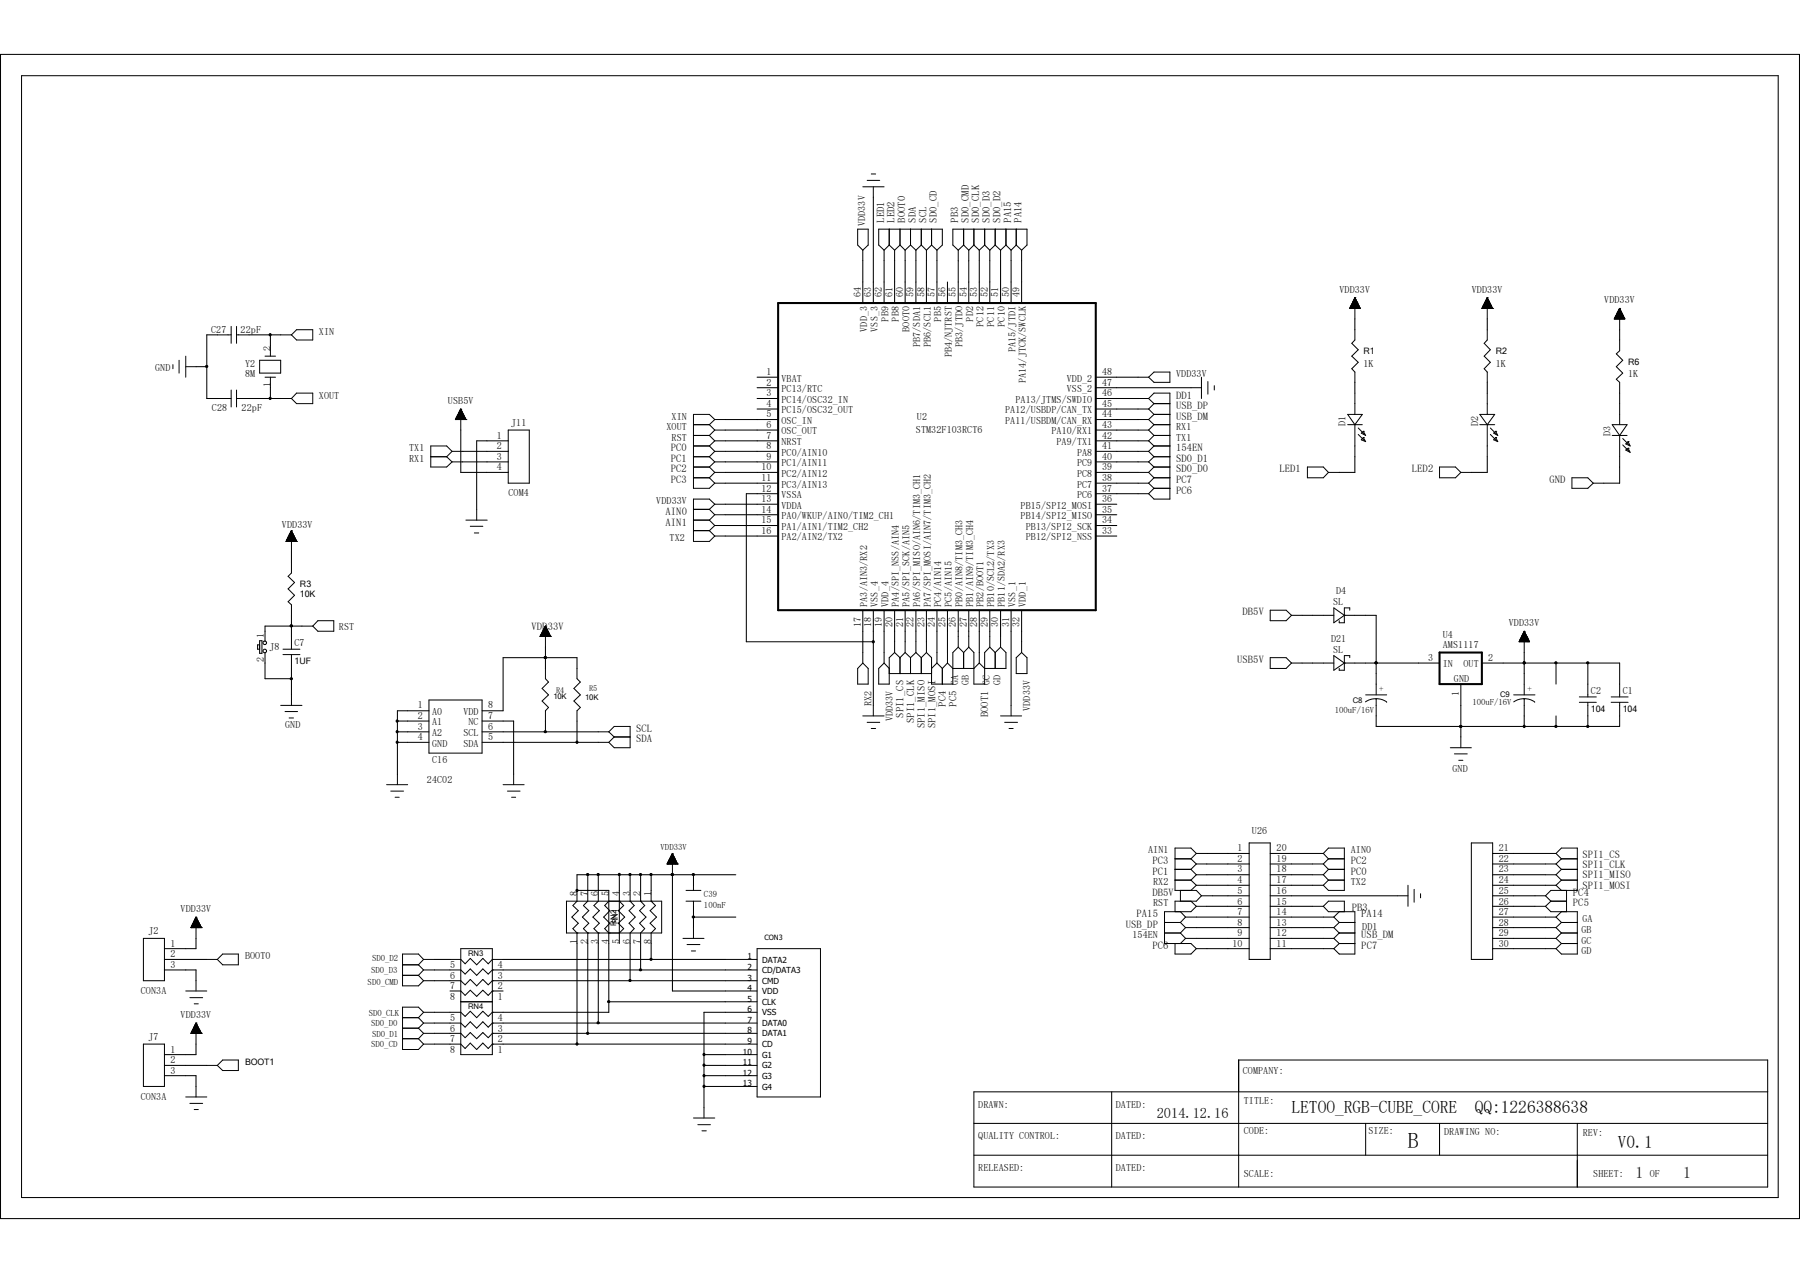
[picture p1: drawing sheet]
<svg xmlns="http://www.w3.org/2000/svg" width="297mm" height="210mm" viewBox="0 0 297 210" stroke-linecap="round" stroke-linejoin="round" font-family="sans-serif">
<g fill="none" stroke="#000" stroke-width=".17">
<path d="M.1 9h296.8v192h-296.8zM3.6 12.5h289.8v185.1h-289.8zM141.5 37.8h1.8v2.6l-.9 .9-.9-.9zM142.4 30.8h3.5M143.1 29.8h2.1M143.8 28.7h.7M144.1 30.8v19.2M146.7 37.8v2.6M148.5 37.8v2.6M150.2 37.8v2.6M152 37.8v2.6M153.7 37.8v2.6"/>
<path d="M159 37.8v2.6M160.7 37.8v2.6M162.5 37.8v2.6M164.2 37.8v2.6M166 37.8v2.6M167.7 37.8v2.6M29.5 59.4v2.2M30.6 58.8v3.4M38.1 55.2h-4v10.5h4M38.1 53.8v2.8M39 55.2h9.1M39 53.8v2.8"/>
<path d="M42.8 59.4h3.5v2.2h-3.5zM43.7 58.8h1.8M44.6 55.2v3.6M48.1 55.2l.8-.8h2.7v1.7h-2.7zM142.4 41.3v8.7M145.9 41.3v8.7M145.9 41.3l-.9-.9v-2.6h10.5v2.6l-.9 .9M146.7 40.4l.9 .9M146.7 40.4l-.8 .9M147.6 41.3v8.7M148.5 40.4l.9 .9M148.5 40.4l-.9 .9"/>
<path d="M149.4 41.3v8.7M150.2 40.4l.9 .9M150.2 40.4l-.8 .9M151.1 41.3v8.7M152 40.4l.9 .9M152 40.4l-.9 .9M152.9 41.3v8.7M153.7 40.4l-.8 .9M153.7 40.4l.9 .9M154.6 41.3v8.7M156.3 46.5v3.5M158.1 41.3v8.7"/>
<path d="M158.1 41.3l-.9-.9v-2.6h12.3v2.6l-.9 .9M159 40.4l.9 .9M159 40.4l-.9 .9M159.9 41.3v8.7M160.7 40.4l.9 .9M160.7 40.4l-.8 .9M161.6 41.3v8.7M162.5 40.4l.8 .9M162.5 40.4l-.9 .9M163.3 41.3v8.7M164.2 40.4l.9 .9M164.2 40.4l-.9 .9"/>
<path d="M165.1 41.3v8.7M166 40.4l-.9 .9M166 40.4l.8 .9M166.8 41.3v8.7M167.7 40.4l.9 .9M167.7 40.4l-.9 .9M168.6 41.3v8.7M222.8 50.8h1.6v.1M222.8 50.8v.1M222.8 50.8h1.6M222.8 50.7h1.5v.2M222.8 50.6v.3"/>
<path d="M222.8 50.6h1.5M222.9 50.9v-.4h1.4v.4M222.9 50.5h1.3M222.9 50.9v-.5h1.3v.5M223 50.3h1.2M223 50.2h1.2v.7M223 50.2v.7M223.1 50.2h1M223.1 50.1h1v.8M223.1 50.1v.8M223.1 50h.9M223.2 50h.8v.9"/>
<path d="M223.2 49.8h.7v1.1M223.2 49.7v1.2M223.3 49.7h.6M223.3 49.7h.6v1.2M223.3 49.6v1.3M223.4 49.6h.4M223.4 49.6h.4v1.3M223.4 49.4h.3v1.5M223.4 49.4v1.5M223.5 49.4h.2M223.5 49.3h.1v1.6M223.5 49.2v1.7"/>
<path d="M223.6 49.1h.1M223.6 49.1v7l-.5 .5 1 1.1-1 1.1 1 1-1 1 .5 .6v7M223.6 49.1l.9 1.8h-1.8zM223.6 49.2h.1M223.8 49.5h-.4v1.4M223.9 49.9h-.7v1M244.5 50.9h.1M244.5 50.9h1.8M244.6 50.8h1.7M244.6 50.8h1.6v.1M244.6 50.7v.2M244.6 50.7h1.6"/>
<path d="M244.7 50.9v-.3h1.4v.3M244.7 50.5h1.4M244.7 50.5h1.4v.4M244.7 50.4v.5M244.8 50.4h1.2M244.8 50.3h1.2v.6M244.8 50.3v.6M244.9 50.2h1.1M244.9 50.2h1v.7M245 50h.9v.9M245 50h.8M245 50v.9"/>
<path d="M245 49.9h.8v1M245 49.8v1.1M245.1 49.8h.6M245.1 49.7h.6v1.2M245.1 49.7v1.2M245.2 49.7h.5M245.2 49.6h.5v1.3M245.2 49.6v1.3M245.2 49.6h.4M245.2 49.5h.4v1.4M245.2 49.4v1.5M245.3 49.4h.2"/>
<path d="M245.3 49.4h.2v1.5M245.3 49.3v1.6M245.4 49.3h.1M245.4 49.2v1.7M245.4 49.1v1.8M245.4 49.1h.1M245.4 49.1v7l-.5 .5 1 1.1-1 1.1 1 1-1 1 .5 .6v7M245.4 49.1l-.9 1.8M245.4 49.1l.9 1.8M245.9 50.1h-1v.8M246.3 50.9h.1M266.4 52.6v-.1h1.7v.1"/>
<path d="M266.4 52.5h1.6M266.5 52.4h1.5v.2M266.5 52.3h1.4v.3M266.5 52.2v.4M266.6 52.2h1.3M266.6 52.2h1.3v.4M266.6 52.1h1.2M266.6 52.1v.5M266.7 52.6v-.6h1.1v.6M266.7 51.9h1.1M266.7 51.9h1v.7M266.7 51.8v.8"/>
<path d="M266.8 51.8h.9M266.8 51.7h.8v.9M266.8 51.6v1M266.9 51.6h.7M266.9 51.6h.7v1M266.9 51.5v1.1M266.9 51.5h.6M267 51.4h.5v1.2M267 51.4v1.2M267 51.4h.5M267 51.3h.5v1.3M267 51.2v1.4"/>
<path d="M267.1 51.2h.3M267.1 51.1h.3v1.5M267.1 51.1v1.5M267.1 51.1h.2M267.2 51h.1v1.6M267.2 51v1.6M267.2 51h.1M267.3 50.9h.1M267.3 50.9v7l-.6 .5 1.1 1-1.1 1.1 1.1 1.1-1.1 1 .6 .5v7M267.3 50.9l-.9 1.7h1.7M267.3 50.9l.8 1.7M268 52.4h-1.5v.2"/>
<path d="M28.5 60.2v.6M30.6 60.5h3.5M38.1 64.3v2.8M39 64.3v2.8M39 65.7h9.1M43.7 62.2h1.8M44.6 62.2v3.5M48.9 64.9h2.7v1.7h-2.7l-.8-.9zM71.1 75.4h2.6M73.7 75.4l.9 .8M74.6 74.5h9.3M74.6 76.2h9.3"/>
<path d="M74.6 74.5l-.9 .9M74.6 74.5l-.9-.9h-2.6v3.4h2.6l.9-.8M75.1 69.2h.1M75.1 69.2h1.8M75.2 69.2h1.7M75.2 69.1h1.6M75.2 69v.2M75.3 69h1.5M75.3 68.9v.3M75.4 68.9h1.4v.3M75.4 68.8h1.3M75.4 68.7v.5"/>
<path d="M75.4 68.7h1.3M75.4 68.7h1.2v.5M75.4 68.6v.6M75.5 68.6h1.1M75.5 68.5h1v.7M75.5 68.5v.7M75.5 68.5h1M75.6 68.4h.9M75.6 68.4v.8M75.6 68.3h.8M75.6 68.2h.8M75.6 68.2v1"/>
<path d="M75.7 68.1h.6v1.1M75.7 68.1h.6M75.7 68v1.2M75.8 68h.5v1.2M75.8 67.9v1.3M75.8 67.9h.4M75.9 67.9h.3M75.9 67.7v1.5M75.9 67.8h.3M75.9 67.7h.2M75.9 67.6v1.6M75.9 67.6h.2"/>
<path d="M76 67.6h.1M76 67.5v1.7M76 67.5h.1M76 67.5v10.4h7.9M76 67.5l-.9 1.7M76 67.5l.9 1.7M76.1 67.7v1.5M76.2 67.8v1.4M76.4 68.2v1M76.5 68.4v.8M76.7 68.8v.4M76.8 69.1v.1"/>
<path d="M76.9 69.2h.1M83.9 71h3.4v8.7h-3.4zM83.9 72.7h-5.2v13.1M114.4 70.1h2.7M114.4 71.8h2.7M114.4 75.4h2.7M114.4 73.6h2.7M114.4 77h2.7M114.4 78.8h2.7M117.1 71.8l.8 .9M117.1 70.1l.8 .9M117.1 73.6l.8 .9"/>
<path d="M117.1 75.4l.8 .8M117.1 77l.8 .9M117.1 78.8l.8 .9M117.9 79.7h10.5M117.9 71h10.5M117.9 72.7h10.5M117.9 74.5h10.5M117.9 76.2h10.5M117.9 77.9h10.5M117.9 69.2h10.5M117.9 69.2l-.8-.8h-2.7v12.2h2.7l.8-.9M117.9 72.7l-.8 .9"/>
<path d="M117.9 69.2l-.8 .9M117.9 71l-.8 .8M117.9 76.2l-.8 .8M117.9 74.5l-.8 .9M117.9 77.9l-.8 .9M124.9 62.2h3.5M124.9 65.7h3.5M124.9 64h3.5M124.9 67.5h3.5M180.8 62.2h8.7M180.8 65.7h8.7M180.8 79.7h8.7"/>
<path d="M180.8 71h8.7M180.8 72.7h8.7M180.8 74.5h8.7M180.8 76.2h8.7M180.8 77.9h8.7M180.8 64h17.4M180.8 67.5h8.7M180.8 69.2h8.7M189.5 65.7l.9-.8h2.6v17.4h-2.6l-.9-.9M189.5 62.2l.9-.8h2.6v1.7h-2.6zM189.5 71l.9 .8M189.5 72.7l.9 .9"/>
<path d="M189.5 76.2l.9 .8M189.5 77.9l.9 .9M189.5 79.7l.9 .9M189.5 74.5l.9 .9M189.5 65.7l.9 .9M189.5 67.5l.9 .9M189.5 69.2l.9 .9M190.4 70.1h2.6M190.4 68.4h2.6M190.4 71.8h2.6M190.4 66.6h2.6M190.4 75.4h2.6"/>
<path d="M190.4 73.6h2.6M190.4 77h2.6M190.4 66.6l-.9 .9M190.4 70.1l-.9 .9M190.4 71.8l-.9 .9M190.4 75.4l-.9 .8M190.4 78.8h2.6M190.4 77l-.9 .9M190.4 78.8l-.9 .9M190.4 73.6l-.9 .9M190.4 68.4l-.9 .8M198.2 62.2v3.5"/>
<path d="M199.3 62.9v2.1M200.4 63.6v.7M215.7 77h2.7l.8 .9-.8 .9h-2.7zM222.4 70.1h2.4M222.4 68.4h2.4l-1.2 1.7zM223.6 70.1h.1M223.6 70.1v7.8h-4.4M224.1 70.6l1.1 1.1M224.1 71.7l1.1 1M224.6 71.5l.4-.3 .3 .6zM225 72.2h.1M225 71.2h.1"/>
<path d="M225 72.2l.3 .7-.7-.3zM237.5 77h2.7l.8 .9-.8 .9h-2.7zM244.2 70.1h2.4M244.2 68.4h2.4l-1.2 1.7zM245.4 70.1h.1M245.4 70.1v7.8h-4.4M245.9 70.6l1.1 1.1M245.9 71.7l1.1 1M246.5 71.5l.3-.3 .3 .6zM246.8 72.2h.1M246.8 71.2h.1M246.8 72.2l.3 .7-.6-.3z"/>
<path d="M259.4 78.8h2.6l.9 .9-.9 .9h-2.6zM266 70.1h2.5l-1.2 1.7zM266 71.8h2.5M267.3 71.8h.1M267.3 71.8v7.9h-4.4M267.8 72.3l1 1.1M267.8 73.4l1 1.1M268.3 74.3l.3-.3 .4 .6zM268.6 74h.1M268.6 72.9h.1M268.6 72.9l.4 .7-.7-.4zM47.2 89.3h.1"/>
<path d="M47.2 89.3h1.7M47.2 89.2h1.7M47.3 89.2h1.6v.1M47.3 89.1v.2M47.3 89.1h1.6M47.3 89h1.5v.3M47.3 89v.3M47.4 88.9h1.4M47.4 89.3v-.4h1.3v.4M47.5 88.8h1.2M47.5 88.7h1.2v.6M47.5 88.7v.6"/>
<path d="M47.5 88.7h1.1M47.5 88.6h1.1v.7M47.5 88.6v.7M47.6 88.5h1M47.6 88.5h1v.8M47.6 88.4v.9M47.7 88.4h.8M47.7 88.3h.8v1M47.8 88.2h.6v1.1M47.8 88.1h.5v1.2M47.8 88v1.3M47.9 88h.4"/>
<path d="M47.9 87.9h.4v1.4M47.9 87.8v1.5M48 87.8h.2M48 87.8h.2v1.5M48 87.7v1.6M48 87.7h.2M48 87.6h.1M48 87.5v1.8M48.1 87.5h.1M48.1 87.5v7l-.6 .6 1.1 1-1.1 1.1 1.1 1-1.1 1.1 .6 .5v7.3M48.1 87.5l-.9 1.8M48.1 87.5l.8 1.8"/>
<path d="M48.3 88.1h-.5v1.2M48.4 88.2h-.7v1.1M48.9 89.3h.1M76.9 85.8h3.5M77.6 86.8h2.1M78.3 87.9h.7M114.4 85.8h2.7M114.4 84h2.7M114.4 87.5h2.7M117.1 87.5l.8 .9M117.1 84l.8 .9M117.1 85.8l.8 .9"/>
<path d="M117.9 83.2h10.5M117.9 84.9h10.5M117.9 86.7h10.5M117.9 88.4h10.5M117.9 83.2l-.8-.9h-2.7v7h2.7l.8-.9M117.9 83.2l-.8 .8M117.9 84.9l-.8 .9M117.9 86.7l-.8 .8M128.4 81.4h-5.3v24.5h21M180.8 81.4h8.7M180.8 83.2h3.5M180.8 84.9h3.5"/>
<path d="M180.8 86.7h3.5M180.8 88.4h3.5M190.4 80.6l-.9 .8M190.4 80.6h2.6M42.8 105.7h.4v2.1h-.4zM42.8 106.4h-.3v.7h.3M43.7 107.7v4.3h4.4M46.3 116.4h3.5M46.7 108h2.8M46.7 107.1h2.8M47 117.4h2.1M47.7 118.4h.7"/>
<path d="M48.1 103.3h.1M48.1 108v8.4M51.6 103.3h-7.9v2.6M52.5 102.4h2.6v1.7h-2.6l-.9-.8zM65.6 119h5.2M70.8 115.5h8.7v8.7h-8.7zM70.8 117.3h-5.2v12.2M79.5 117.3h3.5v-8.8h12.2v3.5l.6 .5-1.1 1.1 1.1 1-1.1 1.1 1.1 1-.6 .6v5.2M79.5 119h5.3v10.5M89.1 105h.1M89.1 105h1.7M89.2 104.9h1.6"/>
<path d="M89.2 105v-.1h1.6v.1M89.2 104.8h1.6M89.2 104.7h1.5v.3M89.2 104.7v.3M89.3 104.7h1.4M89.3 104.6h1.3v.4M89.3 104.6v.4M89.4 104.5h1.2M89.4 105v-.6h1.2v.6M89.5 104.4h1.1M89.5 105v-.7h1v.7M89.5 104.2h1"/>
<path d="M89.5 104.2h1v.8M89.5 104.1v.9M89.6 104.1h.8M89.6 104.1h.8v.9M89.7 103.9h.6v1.1M89.7 103.8h.6v1.2M89.7 103.7v1.3M89.8 103.7h.4M89.8 103.6h.4v1.4M89.9 103.5h.2v1.5M89.9 103.4v1.6M89.9 103.4h.2"/>
<path d="M90 103.3h.1M90 103.3v1.7M90 108.5h.1M90 103.3v8.7l.5 .5-1 1.1 1 1-1 1.1 1 1-.5 .6v3.4M90 103.3l-.9 1.7M90 103.3l.8 1.7M90.1 103.5h-.3v1.5M90.3 103.8h-.6v1.2M90.3 104h-.7v1M90.8 105h.1M142.4 100.7v8.7M142.4 109.4l.9 .9v2.6h-1.8v-2.6z"/>
<path d="M142.4 118.1h3.5M143.1 119.2h2.1M144.1 100.7v17.4M145.9 100.7v8.7M145.9 109.4l.8 .9M146.7 111.1h7M147.6 100.7v7M147.6 107.7l.9 .8M147.6 107.7l-.9 .8v4.4h-1.7v-2.6l.9-.9M148.5 108.5v2.6M149.4 100.7v7M149.4 107.7l.8 .8"/>
<path d="M149.4 107.7l-.9 .8M150.2 108.5v2.6M151.1 100.7v7M151.1 107.7l.9 .8M151.1 107.7l-.9 .8M152 108.5v2.6M152.9 100.7v7M152.9 107.7l-.9 .8M154.6 100.7v8.7M154.6 109.4l.9 .9M154.6 109.4l-.9 .9M155.5 110.3v2.6"/>
<path d="M156.3 100.7v8.7M156.3 109.4l.9 .9h3.5l.9-.9M156.3 109.4l-.8 .9M158.1 100.7v6.1M158.1 106.8l-.9 .9v5.2h-3.5v-4.4l-.8-.8M158.1 106.8l.9 .9M159 107.7v2.6M159.9 106.8l.8 .9v5.2h1.8v-5.2l.8-.9M159.9 100.7v6.1M159.9 106.8l-.9 .9M161.6 100.7v8.7M163.3 100.7v6.1"/>
<path d="M163.3 106.8l.9 .9M164.2 107.7v2.6M165.1 100.7v6.1M165.1 106.8l.9 .9v2.6h-3.5l-.9-.9M165.1 118.1h3.5M165.1 106.8l-.9 .9M165.8 119.2h2.1M166.8 100.7v17.4M167.7 108.5l.9-.8 .9 .8v2.6h-1.8zM168.6 100.7v7M209.6 100.7h2.6l.9 .8-.9 .9h-2.6zM209.6 108.5h2.6l.9 .9-.9 .9h-2.6z"/>
<path d="M213.1 109.4h7M213.1 101.5h7M220.1 108.2l1.7 1.2-1.7 1.2zM220.1 100.3l1.7 1.2-1.7 1.2zM221.8 109.4h.1M221.8 101.5h.1M221.8 101.5h5.3v13.1M221.8 109.4h15.7M222.7 100.7v-.4h-.9v2.4h-.8v-.3M222.7 108.5v-.3h-.9v2.4h-.8v-.3M225.3 114.6h3.5M227.1 115.3l1.1 .2 .6 .4"/>
<path d="M227.1 115.4l-.8-.1-1 .5M227.1 109.4h.1M227.1 115.3v4.5h40.2v-3.9M241 119.8h.1M241 112.9v10.5M244.5 109.4h22.8v5.6M249.8 114.6h3.5M250.7 105.8l1.6 .1M250.7 105.8v.1M250.7 105.7h1.6v.2M250.7 105.8h1.6M250.7 105.6v.3"/>
<path d="M250.8 105.6h1.5M250.8 105.6h1.4M250.8 105.5v.4M250.9 105.5h1.3M250.9 105.5h1.2M250.9 105.4v.5M251 105.4h1.1M251 105.3h1.1M251 105.2v.7M251 105.2h1.1M251 105.2h1M251 105.1v.8"/>
<path d="M251.1 105.1h.9M251.1 105h.9v.9M251.1 104.9h.8M251.1 104.9v1M251.2 104.9h.7v1M251.2 104.8v1.1M251.2 104.8h.6M251.2 104.7h.6M251.2 104.6v1.3M251.3 104.7h.5M251.3 104.6h.4M251.3 104.5h.4"/>
<path d="M251.3 104.5v1.4M251.4 104.4h.3v1.5M251.4 104.4v1.5M251.4 104.4h.2M251.5 104.3h.1v1.6M251.5 104.2v1.7M251.5 115.3l1.1 .2 .6 .4M251.5 115.4v-.1h-.7l-1 .5M251.5 104.2h.1M251.5 109.4h.1M251.5 104.1v10.5M251.5 115.3v4.5"/>
<path d="M251.5 104.1l.9 1.8h-1.7zM251.7 104.6v1.3M251.8 104.7v1.2M252 105.1v.8M252.1 105.2v.7M252.1 105.4v.5M252.2 105.5v.4M256.8 109.4v3.5M256.8 118.1v1.7M260.6 115.9h2.8M260.6 115h2.8M262 109.4v5.6"/>
<path d="M262 115.9v3.9M265.9 115.9h2.7M265.9 115h2.7M63.8 129.5h3.5M64.5 130.5h2.1M65.2 131.5h.7M65.6 120.7h5.2M65.6 122.5h5.2M79.5 120.7h21M79.5 122.5h21M83 129.5h3.5M83.7 130.5h2.1"/>
<path d="M84.4 131.5h.7M100.5 120.7l.8-.9h2.7v3.6h-2.7l-.8-.9M100.5 120.7l.8 .9M101.3 121.6h2.7M101.3 121.6l-.8 .9M143.8 120.2h.7M166.5 120.2h.7M206.1 139.1h3.5v19.2h-3.5zM239.3 123.4h3.5M240 124.4h2.1M240.7 125.4h.7M242.8 139.1h3.5v19.2h-3.5z"/>
<path d="M23.7 154.8h3.4v7h-3.4zM27.1 158.3h8.8M31.5 153h.1M31.5 153h1.7M31.6 153h1.6M31.6 152.8h1.5v.2M31.6 152.7v.3M31.7 152.7h1.4M31.7 152.7h1.3M31.7 152.6v.4M31.7 152.6h1.3M31.8 152.5h1.2"/>
<path d="M31.8 152.4h1.1M31.8 152.3v.7M31.9 152.3h1M31.9 152.2h.9M31.9 152.2v.8M32 152.2h.8v.8M32 152.1h.7M32 152v1M32 152h.7M32 151.9h.7v1.1M32 151.8v1.2M32.1 151.9h.5"/>
<path d="M32.1 151.8h.5M32.1 151.7v1.3M32.2 151.8h.4v1.2M32.2 151.7h.4M32.2 151.6v1.4M32.2 151.6h.3M32.3 151.6h.2M32.3 151.4v1.6M32.3 151.5h.1M32.3 151.3h.1M32.3 151.3v5.2h-5.2M32.3 151.3l-.8 1.7"/>
<path d="M32.3 151.3l.9 1.7M32.3 151.4h.1v1.6M32.5 151.5v1.5M32.6 151.6v1.4M32.7 152.1v.9M32.9 152.3v.7M32.9 152.4h-1.1v.6M33 152.5v.5M33 152.6v.4M33.1 152.9h-1.5v.1M33.2 152.9v.1M33.2 153h.1"/>
<path d="M35.9 158.3l.8-.9h2.6v1.8h-2.6zM66.4 159.2h2.6M69 159.2l.9 .8M69.9 158.3h6.1l.8 .7 .8-.9 1.1 1.1 1-1.1 .9 .9 .6-.7M69.9 158.3l-.9-.9h-2.6v5.2h2.6l.9-.8M69.9 158.3l-.9 .9M76 156.5h5.2v17.5h-5.2zM81.2 158.3h.1M81.2 158.3h43.7M93.5 148.7h15.7v5.2h-15.7zM95.2 153.9h.1M95.2 146.9h.1"/>
<path d="M95.2 153.9v18.4M95.2 146.9h5.3v20.1h-19.3M97 153.9h.1M97 144.3v4.4l-.7 .7 .9 .8-1.1 1.1 1.1 1-.9 .9 .7 .7M97 153.9v16.6M98.7 153.9h.1M98.7 144.3v4.4l-.7 .7 .9 .8-1.1 1.1 1.1 1-.9 .9 .7 .7M98.7 153.9v14.9M100.5 153.9h.1M100.5 148.7l-.7 .7 .8 .8-1 1.1 1 1-.8 .9 .7 .7M102.2 148.7h.1M102.2 148.7l.7 .7-.9 .8 1.1 1.1-1.1 1 .9 .9-.7 .7"/>
<path d="M102.2 144.3v11.4M104 148.7h.1M104 148.7l.6 .7-.8 .8 1 1.1-1 1 .8 .9-.6 .7v7.9M104 144.3v4.4M105.7 148.7h.1M105.7 148.7l.7 .7-.9 .8 1.1 1.1-1.1 1 .9 .9-.7 .7v6.1M105.7 144.3v4.4M107.4 148.7h.1M107.4 148.7l.8 .7-.9 .8 1 1.1-1 1 .9 .9-.8 .7v4.4M107.4 144.3v4.4M110.1 142.5h.1M110.1 142.5h1.7"/>
<path d="M110.2 142.5h1.6M110.2 142.4v.1M110.2 142.4h1.5M110.2 142.3h1.5M110.2 142.2v.3M110.2 142.2h1.4M110.3 142.2h1.3v.3M110.3 142.1v.4M110.3 142.1h1.3M110.4 142h1.1M110.4 141.9v.6M110.4 141.9h1.1"/>
<path d="M110.4 141.8v.7M110.4 141.8h1M110.5 141.8h.9M110.5 141.7v.8M110.5 141.7h.8M110.6 141.6h.7M110.6 141.5v1M110.7 141.5h.6M110.7 141.3h.5v1.2M110.7 141.2v1.3M110.7 141.3h.5M110.8 141.2h.3"/>
<path d="M110.8 141.1h.3M110.8 141.1v1.4M110.8 141.1h.2M110.8 140.9v1.6M110.9 141h.1v1.5M110.9 140.9h.1M110.9 140.8v1.7M111 140.8h.1M111 144.3h.1M111 140.8v22.7h13.9M111 140.8l-.9 1.7M111 140.8l.8 1.7"/>
<path d="M111.1 141.1v1.4M111.2 141.4h-.5v1.1M111.3 141.4v1.1M111.3 141.6v.9M111.4 141.7v.8M111.5 141.9v.6M111.5 142v.5M111.7 142.3v.2M111.8 142.4v.1M111.8 142.5h.1M112.7 154.8h3.5M113.2 146.9h2.5"/>
<path d="M113.2 148.7h2.5M113.4 155.8h2.1M114.1 156.9h.7M114.4 144.3h.1M114.4 151.3h.1M114.4 144.3v2.6M114.4 148.7v6.1M114.4 151.3h7M121.4 144.3h-26.2v4.4l-.7 .7 .9 .8-1 1.1 1 1-.9 .9 .7 .7M124.9 156.5h10.5v24.5h-10.5zM192.2 153.9h2.6M192.2 152.2h2.6"/>
<path d="M193.9 155.7v1.7h2.6l.9-.9M193.9 141.7h2.6M193.9 143.4h2.6M193.9 145.2h2.6M194.8 153.9l.8 .9M194.8 152.2l.8 .8M194.8 150.4l.8 .9M194.8 146.9v1.8M195.6 154.8h10.5M195.6 151.3h10.5M195.6 153h10.5M195.6 154.8l-.8 .9"/>
<path d="M195.6 153l-.8 .9M195.6 151.3l-.8 .9M196.5 148.7l.9 .8M196.5 145.2l.9 .8M196.5 143.4l.9 .9M196.5 141.7l.9 .8M197.4 156.5h8.7M197.4 140.8l-.9-.9h-2.6v7h3.5l.8 .9M197.4 140.8h8.7M197.4 142.5h8.7M197.4 144.3h8.7M197.4 146h8.7"/>
<path d="M197.4 149.5h8.7M197.4 149.5l-.9 .9h-4.3v5.3h4.3l.9 .8M197.4 140.8l-.9 .9M197.4 146l-.9 .9M197.4 144.3l-.9 .9M197.4 142.5l-.9 .9M198.2 147.8l-.8 .9h-3.5v1.7M198.2 147.8h7.9M209.6 154.8h10.5M209.6 156.5h10.5M209.6 140.8h8.8M209.6 142.5h8.8"/>
<path d="M209.6 144.3h8.8M209.6 146h8.8M209.6 147.8h22.7M209.6 149.5h8.8M209.6 151.3h10.5M209.6 153h10.5M218.4 140.8l.8-.9h2.6v7h-2.6l-.8-.9M218.4 149.5l.8-.8h2.6v1.7M218.4 149.5l.8 .9h4.4v7h-2.6l-.9-.9M218.4 140.8l.8 .9M218.4 144.3l.8 .9M218.4 142.5l.8 .9"/>
<path d="M219.2 141.7h2.6M219.2 143.4h2.6M219.2 145.2h2.6M219.2 145.2l-.8 .8M219.2 143.4l-.8 .9M219.2 141.7l-.8 .8M220.1 153l.9 .9M220.1 154.8l.9 .9M220.1 151.3l.9 .9M221 153.9h2.6M221 152.2h2.6M221 155.7h2.6"/>
<path d="M221 152.2l-.9 .8M221 153.9l-.9 .9M221 150.4l-.9 .9M221 155.7l-.9 .8M232.3 146v3.5M233.3 146.7v2.1M234.4 147.4v.7M246.3 154.8h10.5M246.3 156.5h10.5M246.3 140.8h10.5M246.3 142.5h10.5M246.3 144.3h10.5"/>
<path d="M246.3 146h10.5M246.3 147.8h8.7M246.3 149.5h8.7M246.3 151.3h10.5M246.3 153h10.5M255 149.5l.9 .9h4.4v7h-2.7l-.8-.9M255 147.8l.9 .9M255.9 148.7h2.6M255.9 148.7l-.9 .8M256.8 140.8l.8-.9h2.7v7h-4.4l-.9 .9M256.8 151.3l.8 .9M256.8 153l.8 .9"/>
<path d="M256.8 154.8l.8 .9M256.8 140.8l.8 .9M256.8 142.5l.8 .9M256.8 144.3l.8 .9M256.8 146l.8 .9M257.6 153.9h2.7M257.6 152.2h2.7M257.6 141.7h2.7M257.6 150.4l-.8 .9M257.6 152.2l-.8 .8M257.6 155.7h2.7M257.6 153.9l-.8 .9"/>
<path d="M257.6 155.7l-.8 .8M257.6 143.4h2.7M257.6 141.7l-.8 .8M257.6 145.2h2.7M257.6 143.4l-.8 .9M257.6 145.2l-.8 .8M258.5 146.9v3.5M23.7 172.3h3.4v6.9h-3.4zM27.1 160h5.2v3.5M27.1 175.8h8.8M27.1 177.5h5.2v3.5M30.6 163.5h3.5"/>
<path d="M31.3 164.6h2.1M31.5 170.5h.1M31.5 170.5h1.7M31.6 170.4h1.6M31.6 170.2v.3M31.6 170.3h1.5M31.7 170.2h1.4M31.7 170.1v.4M31.7 170.1h1.3v.4M31.7 170.1h1.3M31.8 170h1.2M31.8 169.8v.7"/>
<path d="M31.8 169.8h1.1M31.9 169.8h1M31.9 169.6v.9M31.9 169.7h.9M32 169.5v1M32 169.5h.7v1M32 169.6h.8M32 169.3v1.2M32 165.6h.7M32 169.5h.7M32 169.4h.7M32.1 169.3h.5"/>
<path d="M32.1 169.2v1.3M32.2 169v1.5M32.2 169.2h.4M32.2 169.1h.3M32.3 168.9v1.6M32.3 169h.2M32.3 169h.1M32.3 168.8h.1M32.3 168.8v5.2h-5.2M32.3 168.8l-.8 1.7M32.3 168.8l.9 1.7M32.3 168.9h.1"/>
<path d="M32.4 168.8v1.7M32.5 169v1.5M32.6 169.1v1.4M32.6 169.2v1.3M32.7 169.4v1.1M32.8 169.7v.8M32.9 169.8v.7M32.9 169.9h-1.1v.6M33 169.9v.6M33.1 170.2v.3M33.1 170.3h-1.5v.2M33.2 170.3v.2"/>
<path d="M33.2 170.5h.1M35.9 175.8l.8-.9h2.6v1.7h-2.6zM66.4 169.6h2.6M66.4 171.4h2.6M66.4 167.9h2.6M66.4 160.9h2.6M69 171.4l.9 .9M69 169.6l.9 .9M69 167.9l.9 .9M69 160.9l.9 .9M69.9 161.8h6.1l.8 .7 .8-.9 1.1 1 1-1 .9 .9 .6-.7M69.9 160h6.1l.8 .7 .8-.8 1.1 1 1-1 .9 .8 .6-.7"/>
<path d="M69.9 172.3h6.1l.8 .7 .8-.9 1.1 1 1-1 .9 .9 .6-.7M69.9 167h6.1l.8 .7 .8-.9 1.1 1.1 1-1.1 .9 .9 .6-.7M69.9 168.8h6.1l.8 .7 .8-.9 1.1 1 1-1 .9 .9 .6-.7M69.9 170.5h6.1l.8 .7 .8-.9 1.1 1.1 1-1.1 .9 .9 .6-.7M69.9 167l-.9-.8h-2.6v6.9h2.6l.9-.8M69.9 170.5l-.9 .9M69.9 168.8l-.9 .8M69.9 167l-.9 .9M69.9 160l-.9 .9M74.3 163.5h1.7l.8 .7 .8-.8 1.1 1 1-1 .9 .8 .6-.7M76 165.3h5.2M81.2 163.5h.1"/>
<path d="M81.2 161.8h.1M81.2 160h.1M81.2 172.3h.1M81.2 170.5h.1M81.2 168.8h.1M81.2 167h.1M81.2 161.8h43.7M81.2 160h43.7M81.2 172.3h43.7M81.2 163.5h1.8M81.2 168.8h43.7M81.2 170.5h43.7"/>
<path d="M100.5 165.3h24.4M116.2 179.2h8.7M116.2 174h8.7M116.2 175.8h8.7M116.2 177.5h8.7M124.9 167h-8.7v17.4M30.6 181h3.5M31.3 182h2.1M32 183h.7M114.4 184.4h3.5M115.1 185.5h2.1M115.8 186.6h.7"/>
<path d="M160.7 190.6h131M160.7 185.3h131M183.4 180.1v15.7M204.2 180.1h-43.5v15.7h131v-20.9h-87.3v20.9M204.4 180.1h87.3M225.3 185.3v5.3M237.5 185.3v5.3M260.3 185.3v10.5"/>
<circle cx="43.7" cy="107.4" r=".3"/>
<circle cx="43.7" cy="106" r=".3"/>
</g>
<path d="M128.4 50h52.4v50.7h-52.4zM237.5 107.7h7v5.2h-7z" fill="none" stroke="#000" stroke-width=".34"/>
<g fill="#000" stroke="#000" stroke-width=".17">
<circle cx="44.6" cy="55.2" r=".18"/>
<circle cx="34.1" cy="60.5" r=".18"/>
<circle cx="44.6" cy="65.7" r=".18"/>
<circle cx="48.1" cy="112" r=".18"/>
<circle cx="48.1" cy="103.3" r=".18"/>
<circle cx="65.5" cy="118.9" r=".18"/>
<circle cx="90" cy="108.5" r=".18"/>
<circle cx="144.1" cy="105.9" r=".18"/>
<circle cx="227.1" cy="109.4" r=".18"/>
<circle cx="241" cy="119.9" r=".18"/>
<circle cx="251.5" cy="109.3" r=".18"/>
<circle cx="251.5" cy="119.8" r=".18"/>
<circle cx="256.7" cy="119.9" r=".18"/>
<circle cx="256.7" cy="109.4" r=".18"/>
<circle cx="262" cy="119.9" r=".18"/>
<circle cx="262" cy="109.4" r=".18"/>
<circle cx="65.5" cy="122.4" r=".18"/>
<circle cx="65.5" cy="120.7" r=".18"/>
<circle cx="90" cy="120.7" r=".18"/>
<circle cx="95.2" cy="122.4" r=".18"/>
<circle cx="95.2" cy="146.9" r=".18"/>
<circle cx="97" cy="144.3" r=".18"/>
<circle cx="98.7" cy="144.3" r=".18"/>
<circle cx="102.2" cy="144.3" r=".18"/>
<circle cx="104" cy="144.3" r=".18"/>
<circle cx="105.7" cy="144.3" r=".18"/>
<circle cx="107.4" cy="158.3" r=".18"/>
<circle cx="107.4" cy="144.3" r=".18"/>
<circle cx="110.9" cy="144.3" r=".18"/>
<circle cx="114.4" cy="151.3" r=".18"/>
<circle cx="114.4" cy="144.3" r=".18"/>
<circle cx="95.2" cy="172.2" r=".18"/>
<circle cx="97" cy="170.5" r=".18"/>
<circle cx="98.7" cy="168.8" r=".18"/>
<circle cx="100.4" cy="165.3" r=".18"/>
<circle cx="104" cy="161.8" r=".18"/>
<circle cx="105.7" cy="160" r=".18"/>
<circle cx="116.2" cy="177.5" r=".18"/>
<circle cx="116.2" cy="175.7" r=".18"/>
<circle cx="116.2" cy="179.2" r=".18"/>
<circle cx="116.2" cy="174" r=".18"/>
</g>
<text font-size="3.6" x="232.3" y="189.4">B</text>
<g font-size="2.9">
<text x="213.1" y="183.6">LETOO_RGB-CUBE_CORE</text>
<text x="243.3" y="183.6">QQ:1226388638</text>
<text x="267" y="189.4">V0.1</text>
</g>
<g font-size="2.6">
<text x="269.9" y="194.3">1</text>
<text x="277.7" y="194.3">1</text>
</g>
<text font-size="2.4" x="190.9" y="184.4">2014.12.16</text>
<g font-size="1.7">
<text x="142.7" y="37.3" transform="rotate(-90 142.7 37.3)">VDD33V</text>
<text x="145.9" y="36.7" transform="rotate(-90 145.9 36.7)">LED1</text>
<text x="147.6" y="36.7" transform="rotate(-90 147.6 36.7)">LED2</text>
<text x="149.3" y="36.7" transform="rotate(-90 149.3 36.7)">BOOT0</text>
<text x="151.1" y="36.7" transform="rotate(-90 151.1 36.7)">SDA</text>
<text x="152.9" y="36.7" transform="rotate(-90 152.9 36.7)">SCL</text>
<text x="154.6" y="36.7" transform="rotate(-90 154.6 36.7)">SD0_CD</text>
<text x="158.1" y="36.7" transform="rotate(-90 158.1 36.7)">PB3</text>
<text x="159.9" y="36.7" transform="rotate(-90 159.9 36.7)">SD0_CMD</text>
<text x="161.6" y="36.7" transform="rotate(-90 161.6 36.7)">SD0_CLK</text>
<text x="163.3" y="36.7" transform="rotate(-90 163.3 36.7)">SD0_D3</text>
<text x="165.1" y="36.7" transform="rotate(-90 165.1 36.7)">SD0_D2</text>
<text x="166.8" y="36.7" transform="rotate(-90 166.8 36.7)">PA15</text>
<text x="168.6" y="36.7" transform="rotate(-90 168.6 36.7)">PA14</text>
<text x="142" y="49" transform="rotate(-90 142 49)">64</text>
<text x="143.8" y="49" transform="rotate(-90 143.8 49)">63</text>
<text x="145.5" y="49" transform="rotate(-90 145.5 49)">62</text>
<text x="146.6" y="53" transform="rotate(-90 146.6 53)">PB9</text>
<text x="147.3" y="49" transform="rotate(-90 147.3 49)">61</text>
<text x="148.3" y="53" transform="rotate(-90 148.3 53)">PB8</text>
<text x="149" y="49" transform="rotate(-90 149 49)">60</text>
<text x="150.8" y="49" transform="rotate(-90 150.8 49)">59</text>
<text x="152.5" y="49" transform="rotate(-90 152.5 49)">58</text>
<text x="154.3" y="49" transform="rotate(-90 154.3 49)">57</text>
<text x="155.3" y="53" transform="rotate(-90 155.3 53)">PB5</text>
<text x="156" y="49" transform="rotate(-90 156 49)">56</text>
<text x="157.7" y="49" transform="rotate(-90 157.7 49)">55</text>
<text x="159.5" y="49" transform="rotate(-90 159.5 49)">54</text>
<text x="160.6" y="53" transform="rotate(-90 160.6 53)">PD2</text>
<text x="161.3" y="49" transform="rotate(-90 161.3 49)">53</text>
<text x="162.3" y="53.9" transform="rotate(-90 162.3 53.9)">PC12</text>
<text x="163" y="49" transform="rotate(-90 163 49)">52</text>
<text x="164" y="53.9" transform="rotate(-90 164 53.9)">PC11</text>
<text x="164.7" y="49" transform="rotate(-90 164.7 49)">51</text>
<text x="165.8" y="53.9" transform="rotate(-90 165.8 53.9)">PC10</text>
<text x="166.5" y="49" transform="rotate(-90 166.5 49)">50</text>
<text x="168.2" y="49" transform="rotate(-90 168.2 49)">49</text>
<text x="221" y="48.3">VDD33V</text>
<text x="242.9" y="48.3">VDD33V</text>
<text x="264.7" y="50">VDD33V</text>
<text x="34.8" y="54.9">C27</text>
<text x="39.7" y="54.9">22pF</text>
<text x="44.6" y="57.9" transform="rotate(-90 44.6 57.9)">2</text>
<text x="52.6" y="55.2">XIN</text>
<text x="143.1" y="54.7" transform="rotate(-90 143.1 54.7)">VDD_3</text>
<text x="144.8" y="54.7" transform="rotate(-90 144.8 54.7)">VSS_3</text>
<text x="150.1" y="54.7" transform="rotate(-90 150.1 54.7)">BOOT0</text>
<text x="151.8" y="57.3" transform="rotate(-90 151.8 57.3)">PB7/SDA1</text>
<text x="153.6" y="57.3" transform="rotate(-90 153.6 57.3)">PB6/SCL1</text>
<text x="157.1" y="59" transform="rotate(-90 157.1 59)">PB4/NJTRST</text>
<text x="158.8" y="57.3" transform="rotate(-90 158.8 57.3)">PB3/JTDO</text>
<text x="167.6" y="58.1" transform="rotate(-90 167.6 58.1)">PA15/JTDI</text>
<text x="25.6" y="61.2">GND</text>
<text x="40.4" y="60.5">Y2</text>
<text x="40.4" y="62.2">8M</text>
<text x="44.6" y="63.9" transform="rotate(-90 44.6 63.9)">1</text>
<text x="52.6" y="65.7">XOUT</text>
<text x="126.5" y="61.9">1</text>
<text x="126.5" y="63.6">2</text>
<text x="126.5" y="65.4">3</text>
<text x="128.9" y="62.9">VBAT</text>
<text x="128.9" y="64.7">PC13/RTC</text>
<text x="169.3" y="63.2" transform="rotate(-90 169.3 63.2)">PA14/JTCK/SWCLK</text>
<text x="176" y="62.9">VDD_2</text>
<text x="176" y="64.7">VSS_2</text>
<text x="181.9" y="61.9">48</text>
<text x="181.9" y="63.6">47</text>
<text x="181.9" y="65.4">46</text>
<text x="194.1" y="62.2">VDD33V</text>
<text x="194.1" y="65.7">DD1</text>
<text x="225" y="60.5">1K</text>
<text x="246.8" y="60.5">1K</text>
<text x="268.6" y="62.3">1K</text>
<text x="35" y="67.8">C28</text>
<text x="39.9" y="67.8">22pF</text>
<text x="73.9" y="66.6">USB5V</text>
<text x="84.3" y="70.3">J11</text>
<text x="110" y="71">XOUT</text>
<text x="110.8" y="69.2">XIN</text>
<text x="126.5" y="67.1">4</text>
<text x="126.5" y="68.9">5</text>
<text x="126.5" y="70.6">6</text>
<text x="128.9" y="66.5">PC14/OSC32_IN</text>
<text x="128.9" y="68.2">PC15/OSC32_OUT</text>
<text x="128.9" y="69.9">OSC_IN</text>
<text x="128.9" y="71.7">OSC_OUT</text>
<text x="151.1" y="71.4">STM32F103RCT6</text>
<text x="151.3" y="69.2">U2</text>
<text x="165.9" y="68.2">PA12/USBDP/CAN_TX</text>
<text x="165.9" y="69.9">PA11/USBDM/CAN_RX</text>
<text x="167.6" y="66.5">PA13/JTMS/SWDIO</text>
<text x="173.5" y="71.7">PA10/RX1</text>
<text x="181.9" y="67.1">45</text>
<text x="181.9" y="68.9">44</text>
<text x="181.9" y="70.6">43</text>
<text x="194.1" y="71">RX1</text>
<text x="194.1" y="67.5">USB_DP</text>
<text x="194.1" y="69.2">USB_DM</text>
<text x="222" y="70.2" transform="rotate(-90 222 70.2)">D1</text>
<text x="243.9" y="70.2" transform="rotate(-90 243.9 70.2)">D2</text>
<text x="265.7" y="72" transform="rotate(-90 265.7 72)">D3</text>
<text x="67.5" y="74.5">TX1</text>
<text x="67.5" y="76.2">RX1</text>
<text x="82" y="72.3">1</text>
<text x="82" y="74.1">2</text>
<text x="82" y="75.9">3</text>
<text x="82" y="77.6">4</text>
<text x="110.7" y="74.5">PC0</text>
<text x="110.7" y="76.2">PC1</text>
<text x="110.7" y="77.9">PC2</text>
<text x="110.8" y="72.7">RST</text>
<text x="125.6" y="77.6">10</text>
<text x="126.5" y="72.3">7</text>
<text x="126.5" y="74.1">8</text>
<text x="126.5" y="75.9">9</text>
<text x="128.9" y="73.4">NRST</text>
<text x="128.9" y="75.2">PC0/AIN10</text>
<text x="128.9" y="76.9">PC1/AIN11</text>
<text x="174.3" y="73.4">PA9/TX1</text>
<text x="177.7" y="75.2">PA8</text>
<text x="177.7" y="76.9">PC9</text>
<text x="181.9" y="72.3">42</text>
<text x="181.9" y="74.1">41</text>
<text x="181.9" y="75.9">40</text>
<text x="181.9" y="77.6">39</text>
<text x="194.1" y="72.7">TX1</text>
<text x="194.1" y="76.2">SD0_D1</text>
<text x="194.1" y="77.9">SD0_D0</text>
<text x="194.1" y="74.5">154EN</text>
<text x="211.1" y="77.9">LED1</text>
<text x="233" y="77.9">LED2</text>
<text x="83.9" y="81.8">COM4</text>
<text x="108.3" y="83.2">VDD33V</text>
<text x="110.7" y="79.7">PC3</text>
<text x="125.6" y="79.3">11</text>
<text x="125.6" y="81.1">12</text>
<text x="125.6" y="82.8">13</text>
<text x="128.9" y="78.7">PC2/AIN12</text>
<text x="128.9" y="80.4">PC3/AIN13</text>
<text x="128.9" y="82.2">VSSA</text>
<text x="128.9" y="83.9">VDDA</text>
<text x="168.4" y="83.9">PB15/SPI2_MOSI</text>
<text x="177.7" y="78.7">PC8</text>
<text x="177.7" y="80.4">PC7</text>
<text x="177.7" y="82.2">PC6</text>
<text x="181.9" y="79.3">38</text>
<text x="181.9" y="81.1">37</text>
<text x="181.9" y="82.8">36</text>
<text x="194.1" y="81.4">PC6</text>
<text x="194.1" y="79.7">PC7</text>
<text x="255.7" y="79.7">GND</text>
<text x="46.5" y="87">VDD33V</text>
<text x="109.8" y="84.9">AIN0</text>
<text x="109.8" y="86.7">AIN1</text>
<text x="110.5" y="89.3">TX2</text>
<text x="125.6" y="84.6">14</text>
<text x="125.6" y="86.3">15</text>
<text x="125.6" y="88.1">16</text>
<text x="128.9" y="85.6">PA0/WKUP/AIN0/TIM2_CH1</text>
<text x="128.9" y="87.4">PA1/AIN1/TIM2_CH2</text>
<text x="128.9" y="89.2">PA2/AIN2/TX2</text>
<text x="168.4" y="85.6">PB14/SPI2_MISO</text>
<text x="169.2" y="87.4">PB13/SPI2_SCK</text>
<text x="169.2" y="89.2">PB12/SPI2_NSS</text>
<text x="181.9" y="84.6">35</text>
<text x="181.9" y="86.3">34</text>
<text x="181.9" y="88.1">33</text>
<text x="143.1" y="100.1" transform="rotate(-90 143.1 100.1)">PA3/AIN3/RX2</text>
<text x="144.8" y="100.1" transform="rotate(-90 144.8 100.1)">VSS_4</text>
<text x="146.6" y="100.1" transform="rotate(-90 146.6 100.1)">VDD_4</text>
<text x="148.3" y="100.1" transform="rotate(-90 148.3 100.1)">PA4/SPI_NSS/AIN4</text>
<text x="150.1" y="100.1" transform="rotate(-90 150.1 100.1)">PA5/SPI_SCK/AIN5</text>
<text x="151.8" y="100.1" transform="rotate(-90 151.8 100.1)">PA6/SPI_MISO/AIN6/TIM3_CH1</text>
<text x="153.6" y="100.1" transform="rotate(-90 153.6 100.1)">PA7/SPI_MOSI/AIN7/TIM3_CH2</text>
<text x="155.3" y="100.1" transform="rotate(-90 155.3 100.1)">PC4/AIN14</text>
<text x="157.1" y="100.1" transform="rotate(-90 157.1 100.1)">PC5/AIN15</text>
<text x="158.8" y="100.1" transform="rotate(-90 158.8 100.1)">PB0/AIN8/TIM3_CH3</text>
<text x="160.6" y="100.1" transform="rotate(-90 160.6 100.1)">PB1/AIN9/TIM3_CH4</text>
<text x="162.3" y="100.1" transform="rotate(-90 162.3 100.1)">PB2/BOOT1</text>
<text x="164" y="100.1" transform="rotate(-90 164 100.1)">PB10/SCL2/TX3</text>
<text x="165.8" y="100.1" transform="rotate(-90 165.8 100.1)">PB11/SDA2/RX3</text>
<text x="167.6" y="100.1" transform="rotate(-90 167.6 100.1)">VSS_1</text>
<text x="169.3" y="100.1" transform="rotate(-90 169.3 100.1)">VDD_1</text>
<text x="205" y="101.5">DB5V</text>
<text x="220" y="99.8">SL</text>
<text x="220.5" y="98">D4</text>
<text x="43.5" y="105.2" transform="rotate(-90 43.5 105.2)">1</text>
<text x="44.4" y="107.3">J8</text>
<text x="48.6" y="106.6">C7</text>
<text x="55.9" y="104">RST</text>
<text x="87.7" y="104">VDD33V</text>
<text x="142" y="103.4" transform="rotate(-90 142 103.4)">17</text>
<text x="143.8" y="103.4" transform="rotate(-90 143.8 103.4)">18</text>
<text x="145.5" y="103.4" transform="rotate(-90 145.5 103.4)">19</text>
<text x="147.3" y="103.4" transform="rotate(-90 147.3 103.4)">20</text>
<text x="149" y="103.4" transform="rotate(-90 149 103.4)">21</text>
<text x="150.8" y="103.4" transform="rotate(-90 150.8 103.4)">22</text>
<text x="152.5" y="103.4" transform="rotate(-90 152.5 103.4)">23</text>
<text x="154.3" y="103.4" transform="rotate(-90 154.3 103.4)">24</text>
<text x="156" y="103.4" transform="rotate(-90 156 103.4)">25</text>
<text x="157.7" y="103.4" transform="rotate(-90 157.7 103.4)">26</text>
<text x="159.5" y="103.4" transform="rotate(-90 159.5 103.4)">27</text>
<text x="161.3" y="103.4" transform="rotate(-90 161.3 103.4)">28</text>
<text x="163" y="103.4" transform="rotate(-90 163 103.4)">29</text>
<text x="164.7" y="103.4" transform="rotate(-90 164.7 103.4)">30</text>
<text x="166.5" y="103.4" transform="rotate(-90 166.5 103.4)">31</text>
<text x="168.2" y="103.4" transform="rotate(-90 168.2 103.4)">32</text>
<text x="219.6" y="105.9">D21</text>
<text x="220" y="107.7">SL</text>
<text x="238.1" y="105.2">U4</text>
<text x="238.1" y="107">AMS1117</text>
<text x="249" y="103.3">VDD33V</text>
<text x="43.5" y="109.2" transform="rotate(-90 43.5 109.2)">2</text>
<text x="159.9" y="113" transform="rotate(-90 159.9 113)">GB</text>
<text x="165.1" y="113" transform="rotate(-90 165.1 113)">GD</text>
<text x="204.1" y="109.4">USB5V</text>
<text x="235.7" y="109.1">3</text>
<text x="238.1" y="110.1">IN</text>
<text x="239.9" y="112.6">GND</text>
<text x="241.5" y="110.1">OUT</text>
<text x="245.6" y="109.1">2</text>
<text x="68.9" y="116.9">1</text>
<text x="68.9" y="118.7">2</text>
<text x="71.3" y="118">A0</text>
<text x="71.3" y="119.7">A1</text>
<text x="76.5" y="118">VDD</text>
<text x="77.3" y="119.7">NC</text>
<text x="80.6" y="116.9">8</text>
<text x="80.6" y="118.7">7</text>
<text x="143.8" y="116.5" transform="rotate(-90 143.8 116.5)">RX2</text>
<text x="147.3" y="119" transform="rotate(-90 147.3 119)">VDD33V</text>
<text x="149.1" y="118.4" transform="rotate(-90 149.1 118.4)">SPI1_CS</text>
<text x="150.8" y="119.3" transform="rotate(-90 150.8 119.3)">SPI1_CLK</text>
<text x="156.1" y="116.6" transform="rotate(-90 156.1 116.6)">PC4</text>
<text x="157.8" y="116.6" transform="rotate(-90 157.8 116.6)">PC5 GA</text>
<text x="163.1" y="118.4" transform="rotate(-90 163.1 118.4)">BOOT1 GC</text>
<text x="170" y="117.3" transform="rotate(-90 170 117.3)">VDD33V</text>
<text x="240.7" y="114.8" transform="rotate(-90 240.7 114.8)">1</text>
<text x="262.5" y="114.5">C2</text>
<text x="267.8" y="114.5">C1</text>
<text x="47" y="120.1">GND</text>
<text x="68.9" y="120.4">3</text>
<text x="68.9" y="122.1">4</text>
<text x="71.3" y="121.5">A2</text>
<text x="71.3" y="123.2">GND</text>
<text x="71.3" y="125.9">C16</text>
<text x="76.5" y="121.5">SCL</text>
<text x="76.5" y="123.2">SDA</text>
<text x="80.6" y="120.4">6</text>
<text x="80.6" y="122.1">5</text>
<text x="105" y="120.7">SCL</text>
<text x="105" y="122.5">SDA</text>
<text x="152.6" y="120.2" transform="rotate(-90 152.6 120.2)">SPI1_MISO</text>
<text x="154.3" y="120.2" transform="rotate(-90 154.3 120.2)">SPI1_MOSI</text>
<text x="70.4" y="129.2">24C02</text>
<text x="239.6" y="127.3">GND</text>
<text x="206.6" y="137.7">U26</text>
<text x="189.4" y="140.8">AIN1</text>
<text x="190.2" y="142.5">PC3</text>
<text x="204.2" y="140.5">1</text>
<text x="204.2" y="142.2">2</text>
<text x="204.2" y="143.9">3</text>
<text x="210.7" y="140.5">20</text>
<text x="210.7" y="142.2">19</text>
<text x="210.7" y="143.9">18</text>
<text x="222.9" y="140.8">AIN0</text>
<text x="222.9" y="142.5">PC2</text>
<text x="247.3" y="140.5">21</text>
<text x="247.3" y="142.2">22</text>
<text x="247.3" y="143.9">23</text>
<text x="261.1" y="141.6">SPI1_CS</text>
<text x="261.1" y="143.2">SPI1_CLK</text>
<text x="95.2" y="147.8" transform="rotate(-90 95.2 147.8)">8</text>
<text x="97" y="147.8" transform="rotate(-90 97 147.8)">7</text>
<text x="98.7" y="147.8" transform="rotate(-90 98.7 147.8)">6</text>
<text x="100.5" y="147.8" transform="rotate(-90 100.5 147.8)">5</text>
<text x="102.2" y="147.8" transform="rotate(-90 102.2 147.8)">4</text>
<text x="104" y="147.8" transform="rotate(-90 104 147.8)">3</text>
<text x="105.7" y="147.8" transform="rotate(-90 105.7 147.8)">2</text>
<text x="107.4" y="147.8" transform="rotate(-90 107.4 147.8)">1</text>
<text x="190.2" y="144.3">PC1</text>
<text x="190.2" y="147.8">DB5V</text>
<text x="190.3" y="149.5">RST</text>
<text x="190.3" y="146">RX2</text>
<text x="204.2" y="145.7">4</text>
<text x="204.2" y="147.4">5</text>
<text x="204.2" y="149.2">6</text>
<text x="210.7" y="145.7">17</text>
<text x="210.7" y="147.4">16</text>
<text x="210.7" y="149.2">15</text>
<text x="222.9" y="146">TX2</text>
<text x="222.9" y="144.3">PC0</text>
<text x="247.3" y="145.7">24</text>
<text x="247.3" y="147.4">25</text>
<text x="247.3" y="149.2">26</text>
<text x="259.5" y="147.8">PC4</text>
<text x="259.5" y="149.5">PC5</text>
<text x="261.1" y="144.9">SPI1_MISO</text>
<text x="261.1" y="146.7">SPI1_MOSI</text>
<text x="24.5" y="154.1">J2</text>
<text x="29.8" y="150.4">VDD33V</text>
<text x="95.2" y="155.7" transform="rotate(-90 95.2 155.7)">1</text>
<text x="97" y="155.7" transform="rotate(-90 97 155.7)">2</text>
<text x="98.7" y="155.7" transform="rotate(-90 98.7 155.7)">3</text>
<text x="100.5" y="155.7" transform="rotate(-90 100.5 155.7)">4</text>
<text x="102.2" y="155.7" transform="rotate(-90 102.2 155.7)">5</text>
<text x="104" y="155.7" transform="rotate(-90 104 155.7)">6</text>
<text x="105.7" y="155.7" transform="rotate(-90 105.7 155.7)">7</text>
<text x="107.4" y="155.7" transform="rotate(-90 107.4 155.7)">8</text>
<text x="185.8" y="153">USB_DP</text>
<text x="186.9" y="154.8">154EN</text>
<text x="187.5" y="151.3">PA15</text>
<text x="204.2" y="150.9">7</text>
<text x="204.2" y="152.7">8</text>
<text x="204.2" y="154.4">9</text>
<text x="210.7" y="150.9">14</text>
<text x="210.7" y="152.7">13</text>
<text x="210.7" y="154.4">12</text>
<text x="223.1" y="150.2">PB3</text>
<text x="224.6" y="154.8">USB_DM</text>
<text x="224.6" y="151.3">PA14</text>
<text x="224.8" y="153.5">DD1</text>
<text x="247.3" y="150.9">27</text>
<text x="247.3" y="152.7">28</text>
<text x="247.3" y="154.4">29</text>
<text x="260.9" y="153.9">GB</text>
<text x="260.9" y="155.7">GC</text>
<text x="261.1" y="152.2">GA</text>
<text x="28.2" y="156.2">1</text>
<text x="28.2" y="157.9">2</text>
<text x="28.2" y="159.7">3</text>
<text x="40.4" y="158.3">BOOT0</text>
<text x="74.3" y="161.5">6</text>
<text x="74.3" y="159.7">5</text>
<text x="82.1" y="159.7">4</text>
<text x="82.1" y="161.5">3</text>
<text x="190.2" y="156.5">PC6</text>
<text x="203.4" y="156.2">10</text>
<text x="210.7" y="156.2">11</text>
<text x="224.6" y="156.5">PC7</text>
<text x="247.3" y="156.2">30</text>
<text x="260.9" y="157.4">GD</text>
<text x="23.2" y="163.9">CON3A</text>
<text x="29.8" y="167.9">VDD33V</text>
<text x="74.3" y="164.9">8</text>
<text x="74.3" y="163.2">7</text>
<text x="82.1" y="163.2">2</text>
<text x="82.1" y="164.9">1</text>
<text x="24.5" y="171.6">J7</text>
<text x="28.2" y="173.7">1</text>
<text x="74.3" y="173.7">8</text>
<text x="74.3" y="171.9">7</text>
<text x="74.3" y="170.2">6</text>
<text x="74.3" y="168.4">5</text>
<text x="82.1" y="168.4">4</text>
<text x="82.1" y="170.2">3</text>
<text x="82.1" y="171.9">2</text>
<text x="82.1" y="173.7">1</text>
<text x="28.2" y="175.4">2</text>
<text x="28.2" y="177.2">3</text>
<text x="205.1" y="177.2">COMPANY:</text>
<text x="23.2" y="181.4">CON3A</text>
<text x="161.4" y="182.8">DRAWN:</text>
<text x="184.1" y="182.8">DATED:</text>
<text x="205.2" y="182.1">TITLE:</text>
<text x="161.4" y="188">QUALITY CONTROL:</text>
<text x="184.1" y="188">DATED:</text>
<text x="205.2" y="187.1">CODE:</text>
<text x="225.8" y="187.1">SIZE:</text>
<text x="238.3" y="187.2">DRAWING NO:</text>
<text x="261.2" y="187.4">REV:</text>
<text x="161.4" y="193.2">RELEASED:</text>
<text x="184.1" y="193.2">DATED:</text>
<text x="205.2" y="194.1">SCALE:</text>
<text x="262.9" y="194.1">SHEET:</text>
<text x="272.2" y="194.1">OF</text>
</g>
<g font-size="1.5">
<text x="225" y="58.4">R1</text>
<text x="246.8" y="58.4">R2</text>
<text x="268.6" y="60.2">R6</text>
<text x="49.5" y="96.8">R3</text>
<text x="49.5" y="98.6">10K</text>
<text x="48.6" y="109.6">1UF</text>
<text x="262.5" y="117.4">104</text>
<text x="267.8" y="117.4">104</text>
<text x="40.4" y="175.8">BOOT1</text>
</g>
<g font-size="1.4">
<text x="91.8" y="114.3">R4</text>
<text x="97.2" y="114">R5</text>
<text x="220.3" y="117.6">100uF/16V</text>
<text x="227.6" y="114.1">+</text>
<text x="243" y="116.4">100uF/16V</text>
<text x="252.1" y="114.1">+</text>
<text x="109" y="140.3">VDD33V</text>
<text x="116.2" y="148">C39</text>
<text x="116.2" y="149.7">100nF</text>
<text x="61.3" y="160.6">SD0_D3</text>
<text x="61.4" y="158.6">SD0_D2</text>
<text x="123.3" y="160">2</text>
<text x="123.3" y="161.8">3</text>
<text x="123.3" y="158.3">1</text>
<text x="125.8" y="160.5">CD/DATA3</text>
<text x="125.8" y="158.8">DATA2</text>
<text x="60.7" y="162.5">SD0_CMD</text>
<text x="60.8" y="167.6">SD0_CLK</text>
<text x="123.3" y="163.5">4</text>
<text x="123.3" y="165.3">5</text>
<text x="123.3" y="167">6</text>
<text x="125.8" y="162.3">CMD</text>
<text x="125.8" y="164">VDD</text>
<text x="125.8" y="165.8">CLK</text>
<text x="125.8" y="167.5">VSS</text>
<text x="61.3" y="172.8">SD0_CD</text>
<text x="61.3" y="169.3">SD0_D0</text>
<text x="61.4" y="171">SD0_D1</text>
<text x="122.6" y="174">10</text>
<text x="123.3" y="168.8">7</text>
<text x="123.3" y="170.5">8</text>
<text x="123.3" y="172.3">9</text>
<text x="125.8" y="169.3">DATA0</text>
<text x="125.8" y="171">DATA1</text>
<text x="125.8" y="172.8">CD</text>
<text x="122.6" y="175.8">11</text>
<text x="122.6" y="177.5">12</text>
<text x="122.6" y="179.2">13</text>
<text x="125.8" y="174.5">G1</text>
<text x="125.8" y="176.3">G2</text>
<text x="125.8" y="178">G3</text>
<text x="125.8" y="179.7">G4</text>
</g>
<g font-size="1.3">
<text x="91.3" y="115.4">10K</text>
<text x="96.6" y="115.5">10K</text>
<text x="223.2" y="116">C8</text>
<text x="247.5" y="115">C9</text>
<text x="101.7" y="152.7" transform="rotate(-90 101.7 152.7)">RN2</text>
<text x="101.9" y="152.5" transform="rotate(-90 101.9 152.5)">RN1</text>
<text x="77.3" y="157.8">RN3</text>
<text x="77.3" y="166.5">RN4</text>
</g>
<text font-size="1.2" x="126.2" y="155.1">CON3</text>
</svg>
